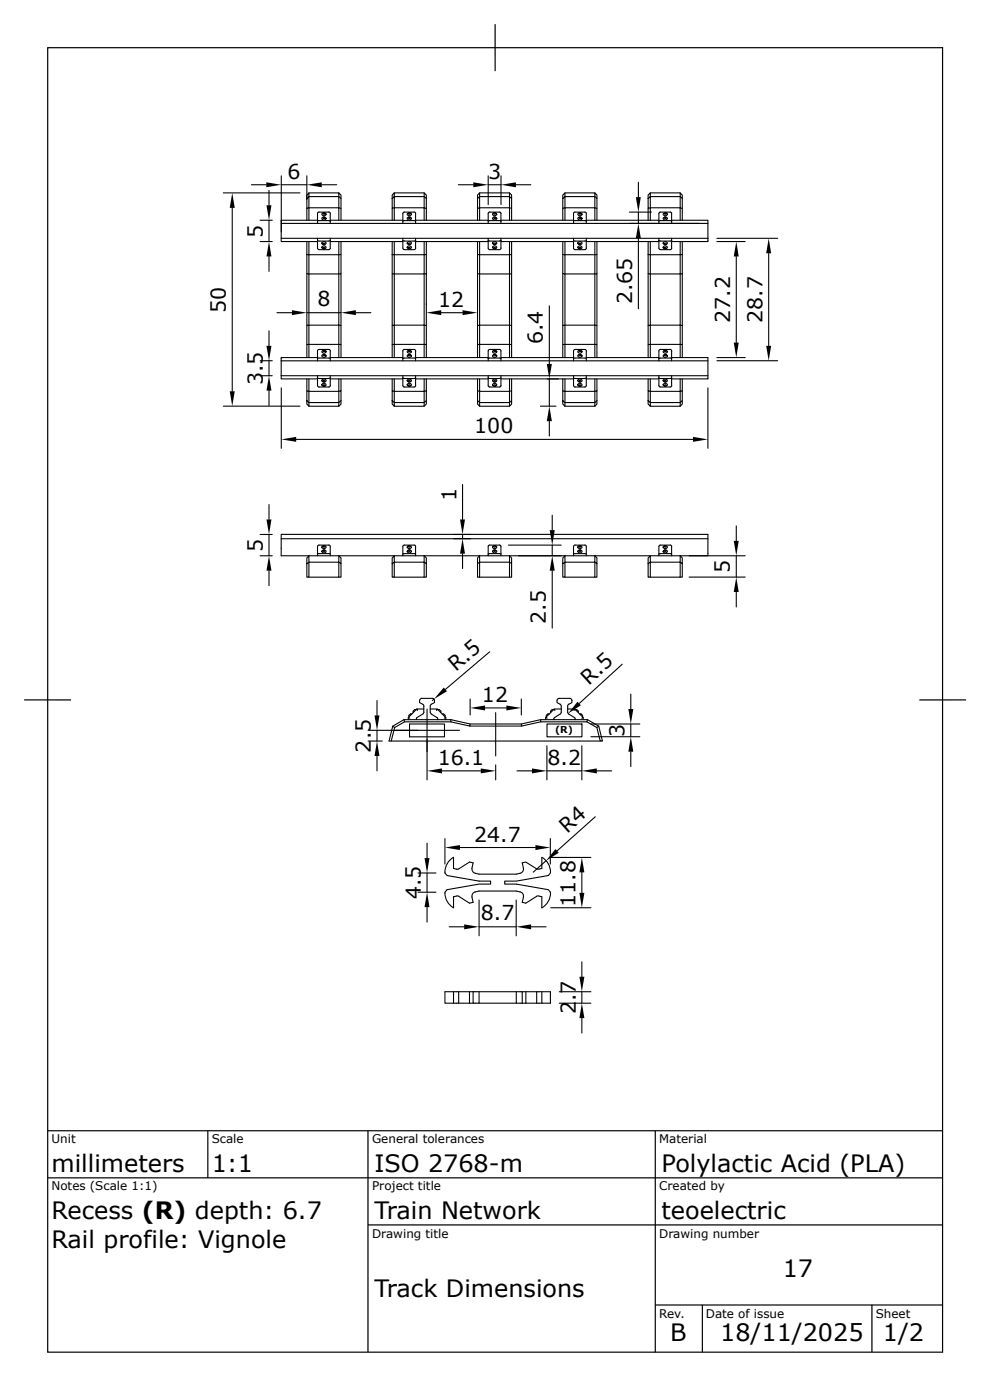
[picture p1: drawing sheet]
<svg xmlns="http://www.w3.org/2000/svg" width="210mm" height="297mm" viewBox="0 0 210 297" stroke-linecap="round" stroke-linejoin="round" font-family="sans-serif">
<g fill="none" stroke="#000" stroke-width=".23">
<path d="M53.4 39.2h3.1M59.7 37.3v12M59.7 39.2h5.5M65.2 37.3v5.1M68.3 39.2h3.2M97.3 39.2h3.2M103.7 37.3v6.2M103.7 39.2h2.7M106.4 37.3v6.2M109.6 39.2h3.1M135.6 38.7v3.2M47.4 41h16.3"/>
<path d="M49.3 44.2v38.9M55.2 51.3h2.6M55.2 46.8h2.6M57.1 40.4v3.2M57.1 46.8v4.5M57.1 54.5v3.1M59.7 50.6v.7h7.7M65.2 58.1v11h.4v4l-.4 .1v2.7M65.2 54.1v4l.4 .1v10.9h6.3v-10.9l.5-.1v11M65.2 42.2l.4-.4v2.3l-.4 .2zM65.2 42.2v-.8l.4-.4v.8h6.3v2.3l.5 .2v2.5M65.2 44.3v2.5"/>
<path d="M65.2 51.3v2.8M65.6 46.8v-2.7h6.3v2.7M65.6 51.3v2.8h6.3v-2.8M65.6 41h6.3M67.4 51.1l.3 .1M67.4 47l.3-.1h2.1l.3 .1M67.4 50.6v2.1l.3 .3h2.1l.3-.1v-2.3M67.4 46.8h-7.7v.1M67.7 51.2h2.1M67.7 45.1h2.1M67.7 45l-.3 .3v2.1M68.4 51.5l.2-.1a.47 .47 0 0 1 .6 .2 .43 .43 0 0 1-.5 .3 .43 .43 0 0 1-.3-.4z"/>
<path d="M68.4 52.4l.2-.1a.47 .47 0 0 1 .6 .2 .43 .43 0 0 1-.5 .4 .43 .43 0 0 1-.3-.5zM68.4 45.3l.2-.1a.47 .47 0 0 1 .6 .3 .43 .43 0 0 1-.5 .3 .43 .43 0 0 1-.3-.5zM68.4 46.2l.2-.1a.47 .47 0 0 1 .6 .3 .43 .43 0 0 1-.5 .3 .43 .43 0 0 1-.3-.5zM68.6 52.6l.4 .1-.2 .2-.2-.1zM68.6 51.7l.4 .1-.2 .2-.2-.1zM68.6 45.2l.4 .1-.2 .2-.2-.2zM68.6 46.1l.4 .2-.2 .1-.2-.1zM69.8 45l.3 .3v2.1M70.1 51.3h15.4M70.1 46.8h15.4M70.1 51.1l-.3 .1M72.4 51.3v2.8h-.5v4.1h-6.3v-4.1h-.4"/>
<path d="M72.4 42.2v-.8l-.5-.4v.8l.5 .4v2.1M72.4 54.1v4M83.3 58.1v11h.4v4l-.4 .1v2.7M83.3 54.1v4l.4 .1v10.9h6.4v-10.9l.4-.1v11M83.3 42.2l.4-.4v2.3l-.4 .2zM83.3 42.2v-.8l.4-.4v.8h6.4v2.3l.4 .2v2.5M83.3 44.3v2.5M83.3 51.3v2.8M83.7 46.8v-2.7h6.4v2.7M83.7 51.3v2.8h6.4v-2.8M83.7 41h6.4M85.5 51.1l.4 .1"/>
<path d="M85.5 47l.4-.1h2.1l.3 .1M85.5 50.6v2.1l.2 .3h2.3l.3-.3M85.9 51.2h2M85.9 45.1h2M85.9 45l-.4 .3v2.1M86.5 45.3l.2-.1a.47 .47 0 0 1 .7 .3 .43 .43 0 0 1-.5 .3 .43 .43 0 0 1-.4-.5zM86.5 46.2l.2-.1a.47 .47 0 0 1 .7 .3 .43 .43 0 0 1-.5 .3 .43 .43 0 0 1-.4-.5zM86.5 51.5l.2-.1a.47 .47 0 0 1 .7 .2 .43 .43 0 0 1-.5 .3 .43 .43 0 0 1-.4-.4zM86.5 52.4l.2-.1a.47 .47 0 0 1 .7 .2 .43 .43 0 0 1-.5 .4 .43 .43 0 0 1-.4-.5zM86.8 45.2l.3 .1-.2 .2-.2-.2zM86.8 46.1l.3 .2-.2 .1-.2-.1zM86.8 52.6l.3 .1-.2 .2-.1-.1z"/>
<path d="M86.8 51.7l.3 .1-.2 .2-.1-.1zM88 45l.3 .3M88.2 51.3h15.5M88.2 45.4v2M88.2 50.6v2.1M88.2 46.8h15.5M88.3 51.1l-.3 .1M90.5 51.3v2.8h-.4v4.1h-6.4v-4.1h-.4M90.5 42.2v-.8l-.4-.4v.8l.4 .4v2.1M90.5 54.1v4M101.4 58.1v11h.4v4l-.4 .1v2.7M101.4 54.1v4l.4 .1v10.9h6.4v-10.9l.4-.1v11"/>
<path d="M101.4 42.2l.4-.4v2.3l-.4 .2zM101.4 42.2v-.8l.4-.4v.8h6.4v2.3l.4 .2v2.5M101.4 44.3v2.5M101.4 51.3v2.8M101.8 46.8v-2.7h6.4v2.7M101.8 51.3v2.8h6.4v-2.8M101.8 41h6.4M103.7 51.1l.3 .1M103.7 47l.3-.1h2.1l.3 .1M103.7 50.6v2.1l.3 .3h2.1l.2-.1 .1-2.3M104 51.2h2.1M104 45.1h2.1"/>
<path d="M104 45l-.3 .3v2.1M104.7 45.3l.1-.1a.47 .47 0 0 1 .7 .3 .43 .43 0 0 1-.5 .3 .43 .43 0 0 1-.3-.5zM104.7 46.2l.1-.1a.47 .47 0 0 1 .7 .3 .43 .43 0 0 1-.5 .3 .43 .43 0 0 1-.3-.5zM104.7 51.5l.1-.1a.47 .47 0 0 1 .7 .2 .43 .43 0 0 1-.5 .3 .43 .43 0 0 1-.3-.4zM104.7 52.4l.1-.1a.47 .47 0 0 1 .7 .2 .43 .43 0 0 1-.5 .4 .43 .43 0 0 1-.3-.5zM104.9 45.2l.4 .1-.3 .2-.2-.2zM104.9 46.1l.4 .2-.3 .1-.2-.1zM104.9 52.6l.4 .1-.3 .2-.2-.2zM104.9 51.7l.4 .1-.3 .2-.2-.2zM106.1 45l.3 .3v2.1M106.4 51.3h15.4M106.4 46.8h15.4"/>
<path d="M106.4 51.1l-.3 .1M108.6 51.3v2.8h-.4v4.1h-6.4v-4.1h-.4M108.6 42.2v-.8l-.4-.4v.8l.4 .4v2.1M108.6 54.1v4M119.5 58.1v11h.5v4l-.5 .1v2.7M119.5 54.1v4l.5 .1v10.9h6.3v-10.9l.5-.1v11M119.5 42.2l.5-.4v2.3l-.5 .2zM119.5 42.2v-.8l.5-.4v.8h6.3v2.3l.5 .2v2.5M119.5 44.3v2.5M119.5 51.3v2.8M120 46.8v-2.7h6.3v2.7M120 51.3v2.8h6.3v-2.8"/>
<path d="M120 41h6.3M121.8 51.1l.3 .1M121.8 47l.3-.1h2.1l.3 .1M121.8 50.6v2.1l.3 .3h2.1l.3-.1v-2.3M122.1 51.2h2.1M122.1 45.1h2.1M122.1 45l-.3 .3v2.1M122.8 51.5l.1-.1a.47 .47 0 0 1 .7 .2 .43 .43 0 0 1-.5 .3 .43 .43 0 0 1-.3-.4zM122.8 52.4l.1-.1a.47 .47 0 0 1 .7 .2 .43 .43 0 0 1-.5 .4 .43 .43 0 0 1-.3-.5zM122.8 45.3l.1-.1a.47 .47 0 0 1 .7 .3 .43 .43 0 0 1-.5 .3 .43 .43 0 0 1-.3-.5zM122.8 46.2l.1-.1a.47 .47 0 0 1 .7 .3 .43 .43 0 0 1-.5 .3 .43 .43 0 0 1-.3-.5zM123 52.6l.4 .1-.3 .2-.2-.2z"/>
<path d="M123 51.7l.4 .1-.3 .2-.2-.2zM123 45.2l.4 .1-.3 .2-.2-.2zM123 46.1l.4 .2-.3 .1-.2-.1zM124.2 45l.3 .3v2.1M124.5 51.3h15.4M124.5 46.8h15.4M124.5 51.1l-.3 .1M126.8 51.3v2.8h-.5v4.1h-6.3v-4.1h-.5M126.8 42.2v-.8l-.5-.4v.8l.5 .4v2.1M126.8 54.1v4M133.7 45.1h4.6M133.7 47.4h14.7"/>
<path d="M135.6 45.1v2.3M135.6 50.6v15M137.6 58.1v11h.5v4l-.5 .1v2.7M137.6 54.1v4l.5 .1v10.9h6.3v-10.9l.5-.1v11M137.6 42.2l.5-.4v2.3l-.5 .2zM137.6 42.2v-.8l.5-.4v.8h6.3v2.3l.5 .2v2.5M137.6 44.3v2.5M137.6 51.3v2.8M138.1 46.8v-2.7h6.3v2.7M138.1 51.3v2.8h6.3v-2.8M138.1 41h6.3M139.9 51.1l.3 .1"/>
<path d="M139.9 50.6v2.1l.2 .3h2.2l.3-.3M139.9 47l.3-.1h2.1l.3 .1M140.2 51.2h2.1M140.2 45.1h2.1M140.2 45l-.3 .4v2M140.9 51.5l.1-.1a.47 .47 0 0 1 .7 .2 .43 .43 0 0 1-.5 .3 .43 .43 0 0 1-.3-.4zM140.9 52.4l.1-.1a.47 .47 0 0 1 .7 .2 .43 .43 0 0 1-.5 .4 .43 .43 0 0 1-.3-.5zM140.9 45.3l.1-.1a.47 .47 0 0 1 .7 .3 .43 .43 0 0 1-.5 .3 .43 .43 0 0 1-.3-.5zM140.9 46.2l.1-.1a.47 .47 0 0 1 .7 .3 .43 .43 0 0 1-.5 .3 .43 .43 0 0 1-.3-.5zM141.1 52.6l.4 .1-.2 .2-.3-.2zM141.1 51.7l.4 .1-.2 .2-.3-.2zM141.1 45.2l.4 .1-.2 .2-.3-.2z"/>
<path d="M141.1 46.1l.4 .2-.2 .1-.3-.1zM142.3 45l.3 .3M142.6 46.8h7.7v3.8M142.6 45.4v2M142.6 50.6v2.1M142.6 51.1l-.3 .1M144.9 51.3v2.8h-.5v4.1h-6.3v-4.1h-.5M144.9 42.2v-.8l-.5-.4v.8l.5 .4v2.1M144.9 54.1v4M150.3 50.6v.7h-7.7M150.3 47.4h-90.6v3.2h90.6M152.2 51.3h6"/>
<path d="M152.2 50.6h12.9M156.3 54.5v18.3M163.2 53.8v19.7M55.2 79.8h2.6M55.2 76.6h2.6M57.1 70.3v3.2M57.1 76.6v3.2M58.8 66.4h3.2M59.7 79.8v.7h7.7M59.7 76.6v3.2M59.7 79.8h90.6M59.7 76.6h90.6"/>
<path d="M65.2 69.1v4.1M65.2 66.4h7.2M65.6 75.9v-2.8h6.3v2.8M67.4 76.6v-2.1l.3-.3h2.1l.3 .2v2.2M67.4 75.9h-7.7v.7M67.4 79.8v2.1M68.4 74.5l.2-.1a.47 .47 0 0 1 .6 .3 .43 .43 0 0 1-.5 .3 .43 .43 0 0 1-.3-.5zM68.4 75.4l.2-.1a.47 .47 0 0 1 .6 .3 .43 .43 0 0 1-.5 .3 .43 .43 0 0 1-.3-.5zM68.6 74.4l.4 .1-.2 .2-.2-.2zM68.6 75.3l.4 .1-.2 .2-.2-.2zM70.1 79.8v2.1M70.1 75.9h15.4"/>
<path d="M70.1 76.2l-.3-.2h-2.1l-.3 .2M71.9 69.1h.5v4.1l-.5-.1zM72.4 73.2v2.7M75.6 66.4h3.2M83.3 69.1v4.1M83.7 75.9v-2.8h6.4v2.8M85.5 79.8v2.1M86.5 74.5l.2-.1a.47 .47 0 0 1 .7 .3 .43 .43 0 0 1-.5 .3 .43 .43 0 0 1-.4-.5zM86.5 75.4l.2-.1a.47 .47 0 0 1 .7 .3 .43 .43 0 0 1-.5 .3 .43 .43 0 0 1-.4-.5zM86.8 74.4l.3 .1-.2 .2-.2-.2zM86.8 75.3l.3 .1-.2 .2-.2-.2zM88.2 74.5v2.1"/>
<path d="M88.2 79.8v2.1M88.2 75.9h15.5M88.3 76.2l-.3-.2h-2.1l-.4 .2M88.3 74.5l-.3-.3-2.3 .1-.2 .2v2.1M90.1 69.1h.4v4.1l-.4-.1zM90.5 64.5v.2M90.5 73.2v2.7M93.7 66.4h4.5M101.4 64.5v.2M101.4 69.1v4.1M101.8 75.9v-2.8h6.4v2.8M103.7 76.6v-2.1l.3-.3h2.1l.2 .2 .1 2.2"/>
<path d="M103.7 79.8v2.1M104.7 74.5l.1-.1a.47 .47 0 0 1 .7 .3 .43 .43 0 0 1-.5 .3 .43 .43 0 0 1-.3-.5zM104.7 75.4l.1-.1a.47 .47 0 0 1 .7 .3 .43 .43 0 0 1-.5 .3 .43 .43 0 0 1-.3-.5zM104.9 74.4l.4 .1-.3 .2-.2-.2zM104.9 75.3l.4 .1-.3 .2-.2-.2zM106.4 79.8v2.1M106.4 75.9h15.4M106.4 76.2l-.3-.2h-2.1l-.3 .2M108.2 69.1h.4v4.1l-.4-.1zM108.6 73.2v2.7M116.7 65v12.3M119.5 69.1v4.1"/>
<path d="M120 75.9v-2.8h6.3v2.8M121.8 76.6v-2.1l.3-.3h2.1l.3 .2v2.2M121.8 79.8v2.1M122.8 74.5l.1-.1a.47 .47 0 0 1 .7 .3 .43 .43 0 0 1-.5 .3 .43 .43 0 0 1-.3-.5zM122.8 75.4l.1-.1a.47 .47 0 0 1 .7 .3 .43 .43 0 0 1-.5 .3 .43 .43 0 0 1-.3-.5zM123 74.4l.4 .1-.3 .2-.2-.2zM123 75.3l.4 .1-.3 .2-.2-.2zM124.5 79.8v2.1M124.5 75.9h15.4M124.5 76.2l-.3-.2h-2.1l-.3 .2M126.3 69.1h.5v4.1l-.5-.1zM126.8 73.2v2.7"/>
<path d="M137.6 69.1v4.1M138.1 75.9v-2.8h6.3v2.8M139.9 79.8v2.1M140.9 74.5l.1-.1a.47 .47 0 0 1 .7 .3 .43 .43 0 0 1-.5 .3 .43 .43 0 0 1-.3-.5zM140.9 75.4l.1-.1a.47 .47 0 0 1 .7 .3 .43 .43 0 0 1-.5 .3 .43 .43 0 0 1-.3-.5zM141.1 74.4l.4 .1-.2 .2-.3-.2zM141.1 75.3l.4 .1-.2 .2-.3-.2zM142.6 74.5v2.1M142.6 79.8v2.1M142.6 75.9h7.7v4.6h-7.7M142.6 74.5l-.3-.3-2.2 .1-.2 .2v2.1M142.6 76.2l-.3-.2h-2.1l-.3 .2"/>
<path d="M144.4 69.1h.5v4.1l-.5-.1zM144.9 73.2v2.7M152.2 75.9h6M152.2 76.6h12.9M47.4 86.3h16.3M57.1 83v3.1M59.7 82.4v12.8M62.9 93.3h84.3M65.2 85.1l.4 .4v.8l-.4-.5zM65.2 85.1v-2.1l.4 .1v2.4h6.3v-2.4l.5-.1v2.1l-.5 .4v.8h-6.3M65.2 80.5v2.5M65.6 80.5v2.6h6.3v-2.6"/>
<path d="M67.4 81.9l.3 .3h2.1l.3-.3M67.4 80.3l.3 .1 2.4-.1M68.4 80.7l.2-.1a.47 .47 0 0 1 .6 .2 .43 .43 0 0 1-.5 .3 .43 .43 0 0 1-.3-.4zM68.4 81.6l.2-.1a.47 .47 0 0 1 .6 .2 .43 .43 0 0 1-.5 .3 .43 .43 0 0 1-.3-.4zM68.6 81.8l.4 .1-.2 .1h-.2zM68.6 80.9l.4 .1-.2 .1h-.2zM70.1 80.5h15.4M72.4 85.1v.7l-.5 .5M72.4 80.5v2.5M83.3 85.1l.4 .4v.8l-.4-.5zM83.3 85.1v-2.1l.4 .1v2.4h6.4v-2.4l.4-.1v2.1l-.4 .4v.8h-6.4M83.3 80.5v2.5"/>
<path d="M83.7 80.5v2.6h6.4v-2.6M85.5 80.3l.4 .1 2.4-.1M85.5 81.9l.4 .3h2.1l.3-.3M86.5 80.7l.2-.1a.47 .47 0 0 1 .7 .2 .43 .43 0 0 1-.5 .3 .43 .43 0 0 1-.4-.4zM86.5 81.6l.2-.1a.47 .47 0 0 1 .7 .2 .43 .43 0 0 1-.5 .3 .43 .43 0 0 1-.4-.4zM86.8 81.8l.3 .1-.2 .1h-.1zM86.8 80.9l.3 .1-.2 .1h-.1zM88.2 80.5h15.5M90.5 85.1v.7l-.4 .5M90.5 80.5v2.5M101.4 85.1l.4 .4v.8l-.4-.5zM101.4 85.1v-2.1l.4 .1v2.4h6.4v-2.4l.4-.1v2.1l-.4 .4v.8h-6.4"/>
<path d="M101.4 80.5v2.5M101.8 80.5v2.6h6.4v-2.6M103.7 81.9l.3 .3h2.1l.3-.3M103.7 80.3l.3 .1 2.4-.1M104.7 80.7l.1-.1a.47 .47 0 0 1 .7 .2 .43 .43 0 0 1-.5 .3 .43 .43 0 0 1-.3-.4zM104.7 81.6l.1-.1a.47 .47 0 0 1 .7 .2 .43 .43 0 0 1-.5 .3 .43 .43 0 0 1-.3-.4zM104.9 81.8l.4 .1-.3 .1-.2-.1zM104.9 80.9l.4 .1-.3 .1-.2-.1zM106.4 80.5h15.4M108.6 85.1v.7l-.4 .5M108.6 80.5v2.5M114.8 86.3h3.3"/>
<path d="M116.7 80.5v5.8M116.7 89.4v3.2M119.5 85.1l.5 .4v.8l-.5-.5zM119.5 85.1v-2.1l.5 .1v2.4h6.3v-2.4l.5-.1v2.1l-.5 .4v.8h-6.3M119.5 80.5v2.5M120 80.5v2.6h6.3v-2.6M121.8 80.3l.3 .1 2.4-.1M121.8 81.9l.3 .3h2.1l.3-.3M122.8 80.7l.1-.1a.47 .47 0 0 1 .7 .2 .43 .43 0 0 1-.5 .3 .43 .43 0 0 1-.3-.4zM122.8 81.6l.1-.1a.47 .47 0 0 1 .7 .2 .43 .43 0 0 1-.5 .3 .43 .43 0 0 1-.3-.4zM123 81.8l.4 .1-.3 .1-.2-.1zM123 80.9l.4 .1-.3 .1-.2-.1z"/>
<path d="M124.5 80.5h15.4M126.8 85.1v.7l-.5 .5M126.8 80.5v2.5M137.6 85.1l.5 .4v.8l-.5-.5zM137.6 85.1v-2.1l.5 .1v2.4h6.3v-2.4l.5-.1v2.1l-.5 .4v.8h-6.3M137.6 80.5v2.5M138.1 80.5v2.6h6.3v-2.6M139.9 81.9l.3 .3h2.1l.3-.3M139.9 80.3l.3 .1 2.4-.1M140.9 80.7l.1-.1a.47 .47 0 0 1 .7 .2 .43 .43 0 0 1-.5 .3 .43 .43 0 0 1-.3-.4zM140.9 81.6l.1-.1a.47 .47 0 0 1 .7 .2 .43 .43 0 0 1-.5 .3 .43 .43 0 0 1-.3-.4zM141.1 81.8l.4 .1-.2 .1-.3-.1z"/>
<path d="M141.1 80.9l.4 .1-.2 .1-.3-.1zM144.9 85.1v.7l-.5 .5M144.9 80.5v2.5M150.3 82.4v12.8M55.2 118h2.6M55.2 113.5h2.6M57.1 107.2v3.1M57.1 113.5v4.5M59.7 113.5h90.6v4.5h-90.6zM59.7 114.4h90.6M65.2 119.7l.4-.3v3.2h-.4zM65.2 119.7v-1.2l.4-.5v1.4h6.3v-1.4l.5 .5v1.2l-.5-.3v3.2h-6.3"/>
<path d="M67.4 118v-1.9l.2-.3h2.2l.3 .3v1.9M68.4 116.1l.2-.2a.47 .47 0 0 1 .6 .3 .43 .43 0 0 1-.5 .3 .43 .43 0 0 1-.3-.4zM68.4 117l.2-.2a.47 .47 0 0 1 .6 .3 .43 .43 0 0 1-.5 .3 .43 .43 0 0 1-.3-.4zM68.6 116.8l.4 .2-.2 .1h-.2zM68.6 115.9l.4 .2-.2 .1h-.2zM70.1 117.7l-.3-.1h-2.1l-.3 .1M72.4 119.7v2.9h-.5M83.3 119.7l.4-.3v3.2h-.4zM83.3 119.7v-1.2l.4-.5v1.4h6.4v-1.4l.4 .5v1.2l-.4-.3v3.2h-6.4M86.5 116.1l.2-.2a.47 .47 0 0 1 .7 .3 .43 .43 0 0 1-.5 .3 .43 .43 0 0 1-.4-.4zM86.5 117l.2-.2a.47 .47 0 0 1 .7 .3 .43 .43 0 0 1-.5 .3 .43 .43 0 0 1-.4-.4zM86.8 116.8l.3 .2-.2 .1h-.1z"/>
<path d="M86.8 115.9l.3 .2-.2 .1h-.1zM88.2 116.1v1.9M88.3 116.1l-.3-.3h-2.3l-.2 .3v1.9M88.3 117.7l-.3-.1h-2.1l-.4 .1M90.5 119.7v2.9h-.4M96.3 113.5h3.6M98.2 102.9v7.4M98.2 113.5v.9M98.2 117.6v3.2M101.4 119.7l.4-.3v3.2h-.4zM101.4 119.7v-1.2l.4-.5v1.4h6.4v-1.4l.4 .5v1.2l-.4-.3v3.2h-6.4M103.7 118v-1.9l.1-.3h2.3l.3 .3v1.9"/>
<path d="M104.7 116.1l.1-.2a.47 .47 0 0 1 .7 .3 .43 .43 0 0 1-.5 .3 .43 .43 0 0 1-.3-.4zM104.7 117l.1-.2a.47 .47 0 0 1 .7 .3 .43 .43 0 0 1-.5 .3 .43 .43 0 0 1-.3-.4zM104.9 116.8l.4 .2-.3 .1-.2-.1zM104.9 115.9l.4 .2-.3 .1-.2-.1zM106.4 117.7l-.3-.1h-2.1l-.3 .1M108 115.8h11.2M108.6 119.7v2.9h-.4M117.3 109.4v3.2M117.3 115.8v2.2M119.5 119.7l.5-.3v3.2h-.5zM119.5 119.7v-1.2l.5-.5v1.4h6.3v-1.4l.5 .5v1.2l-.5-.3v3.2h-6.3M121.8 118v-1.9l.1-.3h2.3l.3 .3v1.9"/>
<path d="M122.8 116.1l.1-.2a.47 .47 0 0 1 .7 .3 .43 .43 0 0 1-.5 .3 .43 .43 0 0 1-.3-.4zM122.8 117l.1-.2a.47 .47 0 0 1 .7 .3 .43 .43 0 0 1-.5 .3 .43 .43 0 0 1-.3-.4zM123 116.8l.4 .2-.3 .1-.2-.1zM123 115.9l.4 .2-.3 .1-.2-.1zM124.5 117.7l-.3-.1h-2.1l-.3 .1M126.8 119.7v2.9h-.5M137.6 119.7l.5-.3v3.2h-.5zM140.9 116.1l.1-.2a.47 .47 0 0 1 .7 .3 .43 .43 0 0 1-.5 .3 .43 .43 0 0 1-.3-.4zM140.9 117l.1-.2a.47 .47 0 0 1 .7 .3 .43 .43 0 0 1-.5 .3 .43 .43 0 0 1-.3-.4zM141.1 116.8l.4 .2-.2 .1-.3-.1zM141.1 115.9l.4 .2-.2 .1-.3-.1zM142.6 116.1v1.9"/>
<path d="M142.6 116.1l-.3-.3h-2.2l-.2 .3v1.9M142.6 117.7l-.3-.1h-2.1l-.3 .1M144.4 118v1.4h-6.3v-1.4l-.5 .5v1.2M144.4 118l.5 .5v1.2l-.5-.3v3.2h-6.3M144.9 119.7v2.9h-.5M146.3 118h11.9M156.3 111.7v3.2M156.3 118v4.6M57.1 121.2v3.2M104 138.4l-9.4 8M117.3 121.2v12.2M146.3 122.6h11.9"/>
<path d="M156.3 125.7v3.2M78.2 157.4h3M78.2 155.1h19.4M80.1 148.8v3.2M80.1 155.1v2.3M83.1 157.4h44.4M85.8 152.9l-2.4 1.3-.8 3.2h.5l.7-2.9M85.8 152.9l.1 .4h9.8M85.8 152.9h2.6M85.9 153.3l-2.1 1.2-.4-.3M86.7 152.4v.5M87 153.8h7.4v2.7h-7.4z"/>
<path d="M87.5 151.6a.57 .57 0 0 0-.7 .7M88.4 150.7a.57 .57 0 0 0-.7 .7M88.5 150.6l-1.8 1.8 .3 .1M89.1 148.8v.4l.8 .5 .1 .3M89.1 148.8l.1-.3 .4-.2h2.2l.3 .1 .2 .4M89.8 151.6l-1.2 .8-.2 .5h4.5M90 150.6h-1.5l.1 .3M90 150v1.3M90 151.3l-.2 .3M90.7 150.6v15M91.4 150.6h1.5l-.2 .3M92.2 148.5l-.4 .3"/>
<path d="M92.3 148.8v.4l-.9 .6v1.5l.2 .3 1.2 .8 .1 .5M92.9 150.6l1.8 1.8-.4 .1M92.9 152.9h2.8M93 150.7a.55 .55 0 0 1 .6 .7M93.9 151.6a.55 .55 0 0 1 .6 .7M94.7 152.4v.5M95.7 152.9l4.1 .9h10.9l4.1-.9h2.8M95.7 152.9v.4l4.1 .9v-.4M99.8 148.5v3.4M103 150.4h4.5M105.3 151.4v9.2M110.7 153.8l.1 .4h-11"/>
<path d="M110.7 148.5v3.4M114.8 152.9v.4h9.8l.2-.4M114.8 153.3l-4 .9M115.9 152.4v.5M116.1 158.4v7.2M116.2 153.8h7.4v2.7h-7.4zM116.7 151.6a.55 .55 0 0 0-.7 .7M117.6 150.7a.55 .55 0 0 0-.7 .7M117.7 150.6l-1.8 1.8 .3 .1M118.3 148.8v.4l.9 .6v1.5l-.2 .3-1.3 .8-.1 .5h4.5M118.7 148.3h2.3l.4 .2v.3M118.7 148.3l-.4 .2v.3"/>
<path d="M119.2 150.6h-1.5l.1 .3M120.5 150.6h1.5l-.1 .3M121.4 148.8v.4l-.8 .6v1.6l1.4 1 .1 .3M122 150.6l1.8 1.8-.3 .1M122.1 152.9h2.7M122.1 152.7v.2M122.2 150.7a.57 .57 0 0 1 .6 .7M123.1 151.6a.57 .57 0 0 1 .6 .7M123.6 158.4v7.2M123.8 152.4v.5M124.6 153.3l2.1 1.2 .4-.3M124.8 152.9l2.3 1.3"/>
<path d="M125.5 153.8h10.4M125.5 156.5h10.4M127.1 154.2l.8 3.2h-.4l-.8-2.9M132.1 141.1l-9.1 8.3M134 147.4v3.2M134 153.8v2.7M134 159.7v3.1M80.1 160.6v3.1M90.7 179.1v3.2M93.8 163.7h8.3M94.5 178.1v5.4M105.3 162.5v3.1"/>
<path d="M109.8 163.7h3.2M116.1 163.7h7.5M116.9 178.1v5.4M126.4 173.5l-8.1 7.2M126.7 163.7h3.2M88.8 185.4h3.8M88.8 189.5h3.8M90.7 185.4v4.1M90.7 192.7v3.1M95.4 196.8h3.2M96.9 184.6l-.6-.1v-2.4a3.6 3.6 0 0 0-1.8 3.3l.4 .6 6.8 1.1h2.5v.7h-2.5l-6.8 1.2a1.47 1.47 0 0 0-.2 1.9 3.6 3.6 0 0 0 1.6 1.9v-2.3l.6-.2M96.9 190.3h.5"/>
<path d="M97.7 180h16M100.9 189.4l.8-.1h7.9l.9 .1M100.9 189.4a.91 .91 0 0 0-.7 1.1l.3 1.1-.8 .2-2.3-1.4M101.7 191.2v7.6M101.7 196.8h7.9M109.6 191.2v7.6M110.5 189.4a.91 .91 0 0 1 .6 1.1l-.2 1.1 .8 .2 2.3-1.4M112.8 196.8h3.2M114 190.3l1.1 .2v2.3M115.1 182.1v2.4l-1.1 .1-2.3-1.5-.8 .2 .2 1.1a.91 .91 0 0 1-.6 1.1l-.9 .2h-7.9l-.8-.2a.92 .92 0 0 1-.7-1.1l.3-1.1-.8-.2-2.3 1.5h-.5M115.1 182.1a3.6 3.6 0 0 1 1.8 3.3l-.5 .6-6.8 1.1h-2.4v.7h2.4l6.8 1.2a1.49 1.49 0 0 1 .3 1.9 3.6 3.6 0 0 1-1.6 1.9M115.9 182.8l-2.7 2.4"/>
<path d="M117 182.1h8.5M117 192.8h8.5M123.6 185.3v4.3M96.3 210.6v2.5h-1.8v-2.5h2.9M97.4 210.6v2.5h-1.1M97.4 210.6h3.1M99.7 210.6v2.5h-2.3M99.7 213.1h.8M100.5 210.6h10.4v2.5M100.5 210.6v2.5h1.2v-2.5M101.7 213.1h7.9M109.6 210.6v2.5h1.3"/>
<path d="M110.9 210.6h3.1M110.9 213.1h.8M111.7 210.6v2.5h2.3M114 213.1h1.1M115.1 210.6v2.5h1.8v-2.5h-2.9v2.5M118.8 213.1h6.7M118.8 210.6h6.7M123.6 204.3v3.2M123.6 210.6v2.5M123.6 216.2v3.2"/>
</g>
<g fill="#000">
<path d="M56.5 38.7l3.2 .5-3.2 .6zM65.2 39.2l3.1-.5v1.1zM100.5 38.7l3.2 .5-3.2 .6zM106.4 39.2l3.2-.5v1.1zM49.3 41l.6 3.2h-1.1zM56.6 43.6h1l-.5 3.2zM57.1 51.3l.5 3.2h-1zM135 41.9h1.1l-.5 3.2zM135.6 47.4l.5 3.2h-1.1zM156.3 51.3l.6 3.2h-1.1zM163.2 50.6l.6 3.2h-1.1zM56.6 73.5h1l-.5 3.1z"/>
<path d="M62 65.9l3.2 .5-3.2 .5zM72.4 66.4l3.2-.5v1zM90.5 66.4l3.2-.5v1zM98.2 65.9l3.2 .5-3.2 .5zM116.1 77.3h1.1l-.5 3.2zM155.8 72.8h1.1l-.6 3.1zM162.7 73.5h1.1l-.6 3.1zM48.8 83.1h1.1l-.6 3.2zM57.1 79.8l.5 3.2h-1zM59.7 93.3l3.2-.5v1zM116.7 86.3l.5 3.1h-1.1zM147.2 92.8l3.1 .5-3.1 .5z"/>
<path d="M56.6 110.3h1l-.5 3.2zM98.2 114.4l.5 3.2h-1zM97.7 110.3h1l-.5 3.2zM116.7 112.6h1.1l-.5 3.2zM155.8 114.9h1.1l-.6 3.1zM57.1 118l.5 3.2h-1zM117.3 118l.5 3.2h-1.1zM156.3 122.6l.6 3.1h-1.1zM79.5 152h1.1l-.5 3.1zM94.2 146l.7 .8-2.7 1.7zM99.8 150.4l3.2-.6v1.1zM107.5 149.8l3.2 .6-3.2 .5z"/>
<path d="M122.6 149l.7 .8-2.7 1.7zM133.4 150.6h1.1l-.5 3.2zM134 156.5l.5 3.2h-1.1zM80.1 157.4l.5 3.2h-1.1zM90.7 163.7l3.1-.5v1.1zM94.5 180l3.2-.5v1zM102.1 163.2l3.2 .5-3.2 .6zM113 163.2l3.1 .5-3.1 .6zM113.7 179.5l3.2 .5-3.2 .5zM123.6 163.7l3.1-.5v1.1zM90.1 182.3h1.1l-.5 3.1zM90.7 189.5l.5 3.2h-1.1z"/>
<path d="M98.6 196.3l3.1 .5-3.1 .6zM109.6 196.8l3.2-.5v1.1zM118 180.3l.7 .8-2.8 1.7zM123.6 182.1l.5 3.2h-1.1zM123 189.6h1.1l-.5 3.2zM123 207.5h1.1l-.5 3.1zM123.6 213.1l.5 3.1h-1.1z"/>
</g>
<g fill="none" stroke="#000" stroke-width=".25">
<path d="M10.1 10.1h190.1v277.1h-190.1zM105.1 5.1v10M5.1 148.7h10M205.1 148.7h-9.9M10.1 240.2h190.1M10.1 250.2h190.1M44.1 240.2v10M78.1 240.2v47M139.1 240.2v47M78.1 260.2h122.1M139.1 277.2h61.1M149.1 277.2v10"/>
<path d="M185.2 277.2v10"/>
</g>
<g font-size="5.1">
<text x="10.9" y="249">millimeters</text>
<text x="45" y="249">1:1</text>
<text x="79.5" y="249">ISO 2768-m</text>
<text x="140.5" y="249">Polylactic Acid (PLA)</text>
<text x="10.9" y="258.9">Recess (R) depth: 6.7</text>
<text x="79.5" y="258.9">Train Network</text>
<text x="140.5" y="258.9">teoelectric</text>
<text x="10.9" y="265">Rail profile: Vignole</text>
<text x="79.5" y="275.4">Track Dimensions</text>
<text x="166.2" y="271.3">17</text>
<text x="142.3" y="284.8">B</text>
<text x="152.9" y="284.8">18/11/2025</text>
<text x="187.5" y="284.8">1/2</text>
</g>
<g font-size="4.4">
<text x="61" y="37.9">6</text>
<text x="103.6" y="37.9">3</text>
<text x="55.8" y="50.5" transform="rotate(-90 55.8 50.5)">5</text>
<text x="67.4" y="65.1">8</text>
<text x="93" y="65.2">12</text>
<text x="134.2" y="64.7" transform="rotate(-90 134.2 64.7)">2.65</text>
<text x="48" y="66.5" transform="rotate(-90 48 66.5)">50</text>
<text x="155.1" y="68.6" transform="rotate(-90 155.1 68.6)">27.2</text>
<text x="161.9" y="68.6" transform="rotate(-90 161.9 68.6)">28.7</text>
<text x="115.3" y="73.1" transform="rotate(-90 115.3 73.1)">6.4</text>
<text x="55.8" y="81.8" transform="rotate(-90 55.8 81.8)">3</text>
<text x="55.8" y="79" transform="rotate(-90 55.8 79)">.5</text>
<text x="100.7" y="92">100</text>
<text x="97" y="106.5" transform="rotate(-90 97 106.5)">1</text>
<text x="55.8" y="117.2" transform="rotate(-90 55.8 117.2)">5</text>
<text x="155" y="121.7" transform="rotate(-90 155 121.7)">5</text>
<text x="115.9" y="132.5" transform="rotate(-90 115.9 132.5)">2.5</text>
<text x="96.8" y="142.8" transform="rotate(-40 96.8 142.8)">R.5</text>
<text x="102.3" y="149.1">12</text>
<text x="125.1" y="145.7" transform="rotate(-42 125.1 145.7)">R.5</text>
<text x="78.7" y="159.8" transform="rotate(-90 78.7 159.8)">2</text>
<text x="78.7" y="157.1" transform="rotate(-90 78.7 157.1)">.5</text>
<text x="132.6" y="156.5" transform="rotate(-90 132.6 156.5)">3</text>
<text x="92.9" y="162.4">16.1</text>
<text x="116.3" y="162.4">8.2</text>
<text x="100.7" y="178.7">24.7</text>
<text x="120.5" y="177.1" transform="rotate(-42 120.5 177.1)">R4</text>
<text x="89.3" y="191" transform="rotate(-90 89.3 191)">4.5</text>
<text x="102.1" y="195.5">8.7</text>
<text x="122.2" y="192.6" transform="rotate(-90 122.2 192.6)">11.8</text>
<text x="122.3" y="215.5" transform="rotate(-90 122.3 215.5)">2</text>
<text x="122.3" y="212.7" transform="rotate(-90 122.3 212.7)">.7</text>
</g>
<g font-size="2.5">
<text x="10.9" y="242.9">Unit</text>
<text x="45" y="242.9">Scale</text>
<text x="79" y="242.9">General tolerances</text>
<text x="140" y="242.9">Material</text>
<text x="10.9" y="252.8">Notes (Scale 1:1)</text>
<text x="79" y="252.8">Project title</text>
<text x="140" y="252.8">Created by</text>
<text x="79" y="262.9">Drawing title</text>
<text x="140" y="262.9">Drawing number</text>
<text x="140" y="280">Rev.</text>
<text x="149.9" y="280">Date of issue</text>
<text x="186" y="280">Sheet</text>
</g>
<text font-size="2" x="117.9" y="155.7">(R)</text>
</svg>
